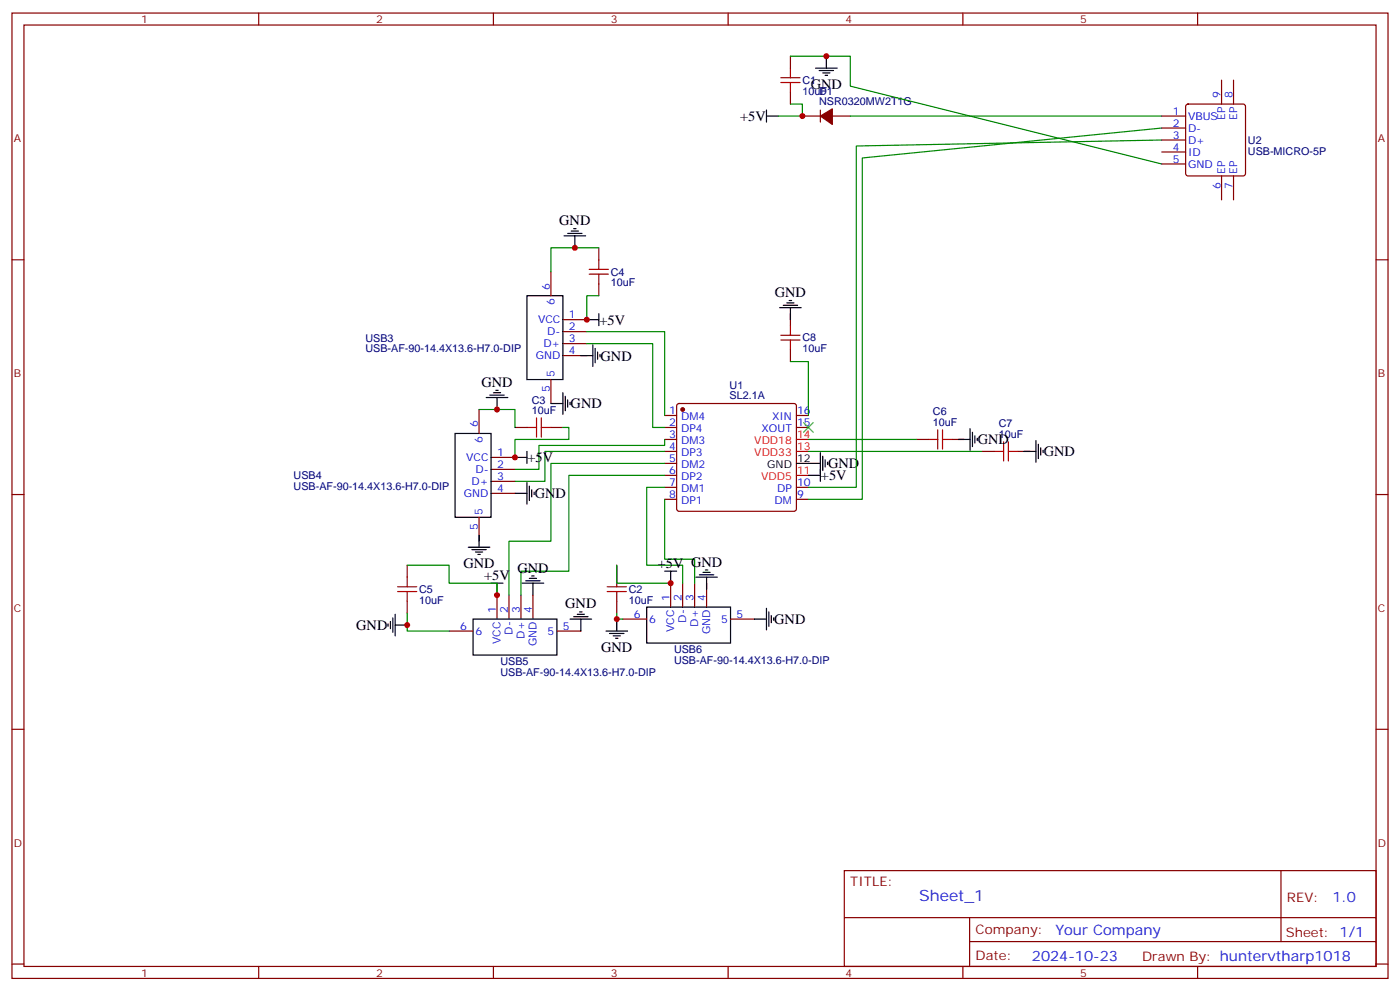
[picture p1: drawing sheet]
<svg xmlns="http://www.w3.org/2000/svg" width="412mm" height="292mm" viewBox="0 0 412 292" stroke-linecap="round" stroke-linejoin="round" font-family="sans-serif">
<g fill="none" stroke="#870000" stroke-width=".35">
<path d="M3.5 3.8h405.4v284.4h-405.4zM7.1 7.4h398.2v277.3h-398.2zM76.2 3.8v3.6M145.3 3.8v3.6M214.5 3.8v3.6M232.8 16.5v3.6M283.6 3.8v3.6M352.8 3.8v3.6M232.8 27.1v3.6M236.4 34.2h5.3M241.7 32.4v3.5M245.2 34.2h5.3"/>
<path d="M342.2 34.2h7M342.2 37.7h7M349.5 30.9l.5-.2h16.2l.5 .2 .2 .5v19.7l-.2 .5-.5 .2h-16.2l-.5-.2-.3-.5v-19.7zM359.8 23.6v7.1M363.4 23.6v7.1M342.2 48.3h7M342.2 44.8h7M342.2 41.2h7M359.8 51.8v7.1M363.4 51.8v7.1M3.5 76.5h3.6M176.4 73v3.5"/>
<path d="M405.3 76.5h3.6M162.3 80v7.1M165.8 94.2h7.1M165.8 97.7h7.1M176.4 83.6v3.5M232.8 92.4v3.5M162.3 111.8v7.1M165.8 101.2h7.1M165.8 104.7h7.1M199.6 119.1l.4-.2h33.9l.5 .2 .2 .5v30.3l-.2 .5-.5 .2h-33.9l-.5-.2-.2-.5v-30.3zM232.8 103v3.5M141.1 120.6v7.1"/>
<path d="M144.6 134.7h7.1M144.6 138.3h7.1M151.7 125.9h3.5M162.3 125.9h3.5M195.8 122.4h3.5M195.8 125.9h3.5M195.8 129.4h3.5M195.8 133h3.5M195.8 136.5h3.5M234.6 122.4h3.5M234.6 125.9h3.5M269.9 129.4h3.5"/>
<path d="M280.5 129.4h3.5M289.3 133h3.5M299.9 133h3.5M3.5 145.7h3.6M141.1 152.4v7M144.6 141.8h7.1M144.6 145.3h7.1M195.8 140h3.5M195.8 143.5h3.5M195.8 147.1h3.5M234.6 143.5h3.5M234.6 147.1h3.5"/>
<path d="M405.3 145.7h3.6M119.9 166.5v3.5M119.9 177.1v3.5M146.4 175.3v7.1M149.9 175.3v7.1M153.5 175.3v7.1M157 175.3v7.1M181.7 166.5v3.5M181.7 177.1v3.5M197.6 171.8v7M201.1 171.8v7M204.6 171.8v7"/>
<path d="M208.1 171.8v7M132.3 185.9h7M164 185.9h7.1M183.4 182.4h7.1M215.2 182.4h7M3.5 214.8h3.6M405.3 214.8h3.6M248.7 256.4h156.6v28.3h-156.6zM377.3 256.5v20.8M248.7 270.3h156.5M285.6 277.3h119.6M285.6 270.3v14.1"/>
<path d="M3.5 284h3.6M76.2 284.7v3.5M145.3 284.7v3.5M214.5 284.7v3.5M283.6 284.7v3.5M352.8 284.7v3.5M405.3 284h3.6"/>
</g>
<g fill="none" stroke="#000" stroke-width=".35">
<path d="M243.4 16.5v3.6M225.8 34.2h3.5M225.8 32.4v3.5M240.2 20.1h6.4M241.3 20.8h4.2M242.4 21.5h2.1M243.1 22.2h.7M166.2 69.5h6.3M167.2 68.8h4.2M168.3 68.1h2.1M169 67.3h.7M169.3 69.5v3.5"/>
<path d="M155.2 87.1h10.6v24.7h-10.6zM172.9 94.2h3.5M176.4 92.4v3.5M229.7 90.6h6.3M230.7 89.9h4.2M231.8 89.2h2.1M232.5 88.5h.7M232.8 90.6v3.6M143.2 117.1h6.4M144.3 116.4h4.2M145.3 115.7h2.2M146 115h.8"/>
<path d="M146.4 117.1v3.5M162.3 118.9h3.5M165.8 115.7v6.3M166.5 116.7v4.3M167.2 117.8v2.1M167.9 118.5v.7M171.1 104.7h3.5M174.6 101.6v6.3M175.3 102.6v4.3M176 103.7v2.1M176.7 104.4v.7M134.1 127.7h10.5v24.7h-10.5z"/>
<path d="M151.7 134.7h3.5M155.2 133v3.5M234.6 136.5h7.1M241.7 133.3v8.5M242.4 134.4v4.2M243.1 135.4v2.1M243.8 136.1v.7M282.2 129.4h3.6M285.8 126.3v6.3M286.5 127.3v4.3M287.2 128.4v2.1M287.9 129.1v.7"/>
<path d="M301.6 133h3.6M305.2 129.8v6.3M305.9 130.8v4.3M306.6 131.9v2.1M307.3 132.6v.7M141.1 157.7v3.5M151.7 145.3h3.5M155.2 142.1v6.4M155.9 143.2v4.2M156.6 144.3v2.1M157.3 145v.7M238.1 140h3.6"/>
<path d="M137.9 161.2h6.4M139 161.9h4.2M140.1 162.6h2.1M140.8 163.3h.7M144.6 171.8h3.6M146.4 171.8v3.5M153.8 171.8h6.4M154.9 171.1h4.2M155.9 170.4h2.1M156.6 169.7h.7M157 171.8v3.5M190.5 178.8h24.7v10.6h-24.7z"/>
<path d="M195.8 168.2h3.5M197.6 168.2v3.6M205 170h6.3M206 169.3h4.3M207.1 168.6h2.1M207.8 167.9h.7M208.1 170v3.5M225.8 179.2v6.3M114.3 183.8v.7M115 183.1v2.1M115.7 182v4.2M116.4 184.1h3.5"/>
<path d="M116.4 180.9v6.4M139.3 182.4h24.7v10.5h-24.7zM167.9 182.4h6.4M169 181.6h4.2M170 180.9h2.2M170.7 180.2h.7M171.1 182.4v3.5M178.5 185.9h6.4M179.6 186.6h4.2M180.6 187.3h2.1M181.3 188h.7M181.7 182.4v3.5"/>
<path d="M222.2 182.4h3.6M226.5 180.2v4.3M227.2 181.3v2.1M227.9 182v.7"/>
</g>
<g fill="#870000" stroke="#870000" stroke-width=".35">
<path d="M241.7 34.2l3.5-2.1v4.6z"/>
<circle cx="201.1" cy="120.6" r=".53"/>
</g>
<path d="M234.6 133h3.5M234.6 129.4h3.5M234.6 140h3.5" fill="none" stroke="#f00" stroke-width=".35"/>
<g fill="none" stroke="#008700" stroke-width=".35">
<path d="M232.8 16.5h17.7v8.9l91.7 22.9M232.8 30.7h3.6v3.5h-7.1M250.5 34.2h91.7M342.2 37.7l-88.2 8.8v100.6h-15.9M342.2 41.2l-90 1.8v100.5h-14.1M176.4 73h-14.1v7M172.9 97.7h22.9v24.7M176.4 87.1h-3.5v7.1M172.9 101.2h19.4v24.7h3.5M232.8 106.5h5.3v15.9M141.1 120.6h10.6v5.3M165.8 125.9h1.8v3.5h-15.9v5.3"/>
<path d="M195.8 136.5h-33.5v22.9h-12.4v15.9M195.8 133h-35.3v8.8h-8.8M195.8 129.4v1.8h-37.1v7.1h-7M238.1 133h51.2M238.1 129.4h31.8M195.8 147.1v17.6h8.8v7.1M195.8 143.5h-5.3v23h10.6v5.3M195.8 140h-28.2v28.2h-14.1v7.1M119.9 166.5h12.4v5.3h14.1v3.5M181.7 166.5v5.3h15.9M119.9 180.6v5.3h12.4M181.7 180.6v1.8h1.7"/>
</g>
<g fill="none" stroke="#a10000" stroke-width=".35">
<path d="M230 24.3h5.7M230 22.9h5.7M232.8 20.1v2.8M232.8 24.3v2.8M173.6 79.3h5.6M176.4 76.5v2.8M173.6 80.8h5.6M176.4 80.8v2.8M230 98.7h5.7M232.8 95.9v2.8M230 100.2h5.7M232.8 100.2v2.8"/>
<path d="M155.2 125.9h2.8M158 123.1v5.6M159.5 123.1v5.6M159.5 125.9h2.8M273.4 129.4h2.8M276.2 126.6v5.7M277.6 126.6v5.7M277.6 129.4h2.9M292.8 133h2.8M295.6 130.1v5.7M297 130.1v5.7M297 133h2.9"/>
<path d="M117.1 174.2h5.7M117.1 172.8h5.7M119.9 170v2.8M119.9 174.2v2.9M178.9 174.2h5.6M178.9 172.8h5.6M181.7 170v2.8M181.7 174.2v2.9"/>
</g>
<path d="M236.7 124.5l2.8 2.8M239.5 124.5l-2.8 2.8" fill="none" stroke="#3c3" stroke-width=".35"/>
<g fill="#c00">
<circle cx="236.4" cy="34.2" r=".88"/>
<circle cx="197.6" cy="171.8" r=".88"/>
<circle cx="151.7" cy="134.7" r=".88"/>
<circle cx="172.9" cy="94.2" r=".88"/>
<circle cx="146.4" cy="175.3" r=".88"/>
<circle cx="169.3" cy="73" r=".88"/>
<circle cx="146.4" cy="120.6" r=".88"/>
<circle cx="119.9" cy="184.1" r=".88"/>
<circle cx="181.7" cy="182.4" r=".88"/>
<circle cx="243.4" cy="16.5" r=".88"/>
</g>
<text font-size="4.6" fill="#00f" x="270.8" y="265.5">Sheet_1</text>
<g font-size="4.2">
<text x="238.8" y="26.1">GND</text>
<text x="218" y="35.6">+5V</text>
<text x="164.7" y="66.2">GND</text>
<text x="228.2" y="87.5">GND</text>
<text x="176.6" y="95.6">+5V</text>
<text x="176.9" y="106.2">GND</text>
<text x="141.8" y="113.9">GND</text>
<text x="168.1" y="120.3">GND</text>
<text x="288" y="130.9">GND</text>
<text x="155.4" y="136.2">+5V</text>
<text x="243.9" y="137.9">GND</text>
<text x="307.4" y="134.4">GND</text>
<text x="241.8" y="141.4">+5V</text>
<text x="157.5" y="146.8">GND</text>
<text x="136.5" y="167.3">GND</text>
<text x="193.8" y="167.2">+5V</text>
<text x="203.6" y="166.9">GND</text>
<text x="142.6" y="170.7">+5V</text>
<text x="152.4" y="168.6">GND</text>
<text x="166.5" y="179.1">GND</text>
<text x="105" y="185.6">GND</text>
<text x="228.1" y="183.8">GND</text>
<text x="177.1" y="191.9">GND</text>
</g>
<g font-size="4.2" fill="#00f">
<text x="392.5" y="265.7">1.0</text>
<text x="310.9" y="275.3">Your Company</text>
<text x="304" y="283.1">2024-10-23</text>
</g>
<g font-size="3.9" fill="#800">
<text x="250.5" y="261">TITLE:</text>
<text x="379.1" y="265.7">REV:</text>
<text x="287.4" y="275.2">Company:</text>
<text x="378.7" y="275.8">Sheet: 1/1</text>
<text x="287.4" y="282.9">Date:</text>
<text x="336.4" y="283">Drawn By: huntervtharp1018</text>
</g>
<g font-size="3.2" fill="#800">
<text x="41.6" y="6.8">1</text>
<text x="110.8" y="6.8">2</text>
<text x="179.9" y="6.8">3</text>
<text x="249.1" y="6.8">4</text>
<text x="318.2" y="6.8">5</text>
<text x="4.1" y="41.9">A</text>
<text x="405.9" y="41.9">A</text>
<text x="4.1" y="111.1">B</text>
<text x="405.9" y="111.1">B</text>
<text x="4.1" y="180.2">C</text>
<text x="405.9" y="180.2">C</text>
<text x="4.1" y="249.4">D</text>
<text x="405.9" y="249.4">D</text>
<text x="41.6" y="287.7">1</text>
<text x="110.8" y="287.7">2</text>
<text x="179.9" y="287.7">3</text>
<text x="249.1" y="287.7">4</text>
<text x="318.2" y="287.7">5</text>
</g>
<g font-size="3.2" fill="#000080">
<text x="236.4" y="27.9">10uF</text>
<text x="236.4" y="24.7">C1</text>
<text x="241.3" y="27.8">D1</text>
<text x="241.3" y="31">NSR0320MW2T1G</text>
<text x="367.6" y="45.5">USB-MICRO-5P</text>
<text x="367.6" y="42.4">U2</text>
<text x="179.9" y="81.2">C4</text>
<text x="179.9" y="84.3">10uF</text>
<text x="107.7" y="100.6">USB3</text>
<text x="236.4" y="100.6">C8</text>
<text x="107.7" y="103.8">USB-AF-90-14.4X13.6-H7.0-DIP</text>
<text x="236.4" y="103.8">10uF</text>
<text x="156.6" y="118.9">C3</text>
<text x="214.9" y="117.6">SL2.1A</text>
<text x="214.9" y="114.4">U1</text>
<text x="156.6" y="122">10uF</text>
<text x="274.8" y="125.6">10uF</text>
<text x="274.8" y="122.4">C6</text>
<text x="294.2" y="125.9">C7</text>
<text x="294.2" y="129.1">10uF</text>
<text x="86.5" y="141.2">USB4</text>
<text x="86.5" y="144.4">USB-AF-90-14.4X13.6-H7.0-DIP</text>
<text x="123.5" y="177.8">10uF</text>
<text x="123.5" y="174.7">C5</text>
<text x="185.2" y="177.8">10uF</text>
<text x="185.2" y="174.7">C2</text>
<text x="147.4" y="196">USB5</text>
<text x="198.5" y="195.5">USB-AF-90-14.4X13.6-H7.0-DIP</text>
<text x="198.5" y="192.4">USB6</text>
<text x="147.4" y="199.1">USB-AF-90-14.4X13.6-H7.0-DIP</text>
</g>
<g font-size="3.2" fill="#00f">
<text x="359.5" y="28.9" transform="rotate(-90 359.5 28.9)">9</text>
<text x="363" y="28.9" transform="rotate(-90 363 28.9)">8</text>
<text x="345.5" y="33.8">1</text>
<text x="350" y="35.2">VBUS</text>
<text x="360.9" y="35.3" transform="rotate(-90 360.9 35.3)">EP</text>
<text x="364.4" y="35.3" transform="rotate(-90 364.4 35.3)">EP</text>
<text x="345.5" y="40.9">3</text>
<text x="345.5" y="37.4">2</text>
<text x="350" y="38.8">D-</text>
<text x="345.5" y="47.9">5</text>
<text x="345.5" y="44.4">4</text>
<text x="350" y="45.8">ID</text>
<text x="350" y="42.3">D+</text>
<text x="350" y="49.4">GND</text>
<text x="360.9" y="51.1" transform="rotate(-90 360.9 51.1)">EP</text>
<text x="364.4" y="51.1" transform="rotate(-90 364.4 51.1)">EP</text>
<text x="359.5" y="55.6" transform="rotate(-90 359.5 55.6)">6</text>
<text x="363" y="55.6" transform="rotate(-90 363 55.6)">7</text>
<text x="161.9" y="85.3" transform="rotate(-90 161.9 85.3)">6</text>
<text x="163.3" y="89.8" transform="rotate(-90 163.3 89.8)">6</text>
<text x="158.5" y="95.2">VCC</text>
<text x="167.6" y="93.8">1</text>
<text x="161.2" y="98.7">D-</text>
<text x="167.6" y="97.3">2</text>
<text x="167.6" y="100.9">3</text>
<text x="157.8" y="105.8">GND</text>
<text x="160.1" y="102.3">D+</text>
<text x="167.6" y="104.4">4</text>
<text x="163.3" y="111.1" transform="rotate(-90 163.3 111.1)">5</text>
<text x="161.9" y="115.6" transform="rotate(-90 161.9 115.6)">5</text>
<text x="140.8" y="125.9" transform="rotate(-90 140.8 125.9)">6</text>
<text x="197.1" y="122">1</text>
<text x="197.1" y="125.6">2</text>
<text x="200.6" y="123.8">DM4</text>
<text x="227.4" y="123.8">XIN</text>
<text x="234.8" y="125.6">15</text>
<text x="234.8" y="122">16</text>
<text x="142.2" y="130.4" transform="rotate(-90 142.2 130.4)">6</text>
<text x="197.1" y="129.1">3</text>
<text x="200.6" y="127.3">DP4</text>
<text x="200.6" y="130.8">DM3</text>
<text x="224.3" y="127.3">XOUT</text>
<text x="137.3" y="135.8">VCC</text>
<text x="146.4" y="134.4">1</text>
<text x="146.4" y="137.9">2</text>
<text x="197.1" y="132.6">4</text>
<text x="197.1" y="136.1">5</text>
<text x="200.6" y="134.4">DP3</text>
<text x="200.6" y="137.9">DM2</text>
<text x="138.9" y="142.8">D+</text>
<text x="140" y="139.3">D-</text>
<text x="146.4" y="141.4">3</text>
<text x="197.1" y="139.7">6</text>
<text x="197.1" y="143.2">7</text>
<text x="200.6" y="141.4">DP2</text>
<text x="234.8" y="143.2">10</text>
<text x="136.7" y="146.4">GND</text>
<text x="146.4" y="145">4</text>
<text x="197.1" y="146.7">8</text>
<text x="200.6" y="145">DM1</text>
<text x="200.6" y="148.5">DP1</text>
<text x="228.2" y="148.5">DM</text>
<text x="228.9" y="145">DP</text>
<text x="234.8" y="146.7">9</text>
<text x="142.2" y="151.7" transform="rotate(-90 142.2 151.7)">5</text>
<text x="140.8" y="156.1" transform="rotate(-90 140.8 156.1)">5</text>
<text x="197.2" y="177.1" transform="rotate(-90 197.2 177.1)">1</text>
<text x="200.7" y="177.1" transform="rotate(-90 200.7 177.1)">2</text>
<text x="204.3" y="177.1" transform="rotate(-90 204.3 177.1)">3</text>
<text x="207.8" y="177.1" transform="rotate(-90 207.8 177.1)">4</text>
<text x="135.6" y="185.5">6</text>
<text x="146" y="180.6" transform="rotate(-90 146 180.6)">1</text>
<text x="149.6" y="180.6" transform="rotate(-90 149.6 180.6)">2</text>
<text x="153.1" y="180.6" transform="rotate(-90 153.1 180.6)">3</text>
<text x="156.6" y="180.6" transform="rotate(-90 156.6 180.6)">4</text>
<text x="165.8" y="185.5">5</text>
<text x="186.7" y="182">6</text>
<text x="191.2" y="183.4">6</text>
<text x="202.1" y="183.4" transform="rotate(-90 202.1 183.4)">D-</text>
<text x="205.7" y="184.6" transform="rotate(-90 205.7 184.6)">D+</text>
<text x="212.5" y="183.4">5</text>
<text x="217" y="182">5</text>
<text x="140.1" y="186.9">6</text>
<text x="147.5" y="189.7" transform="rotate(-90 147.5 189.7)">VCC</text>
<text x="151" y="186.9" transform="rotate(-90 151 186.9)">D-</text>
<text x="154.5" y="188.1" transform="rotate(-90 154.5 188.1)">D+</text>
<text x="158" y="190.3" transform="rotate(-90 158 190.3)">GND</text>
<text x="161.3" y="186.9">5</text>
<text x="198.6" y="186.1" transform="rotate(-90 198.6 186.1)">VCC</text>
<text x="209.2" y="186.8" transform="rotate(-90 209.2 186.8)">GND</text>
</g>
<g font-size="3.2" fill="#f00">
<text x="222.2" y="130.8">VDD18</text>
<text x="234.8" y="129.1">14</text>
<text x="222.2" y="134.4">VDD33</text>
<text x="234.8" y="132.6">13</text>
<text x="224.2" y="141.4">VDD5</text>
<text x="234.8" y="139.7">11</text>
</g>
<g font-size="3.2">
<text x="226" y="137.9">GND</text>
<text x="234.8" y="136.1">12</text>
</g>
</svg>
